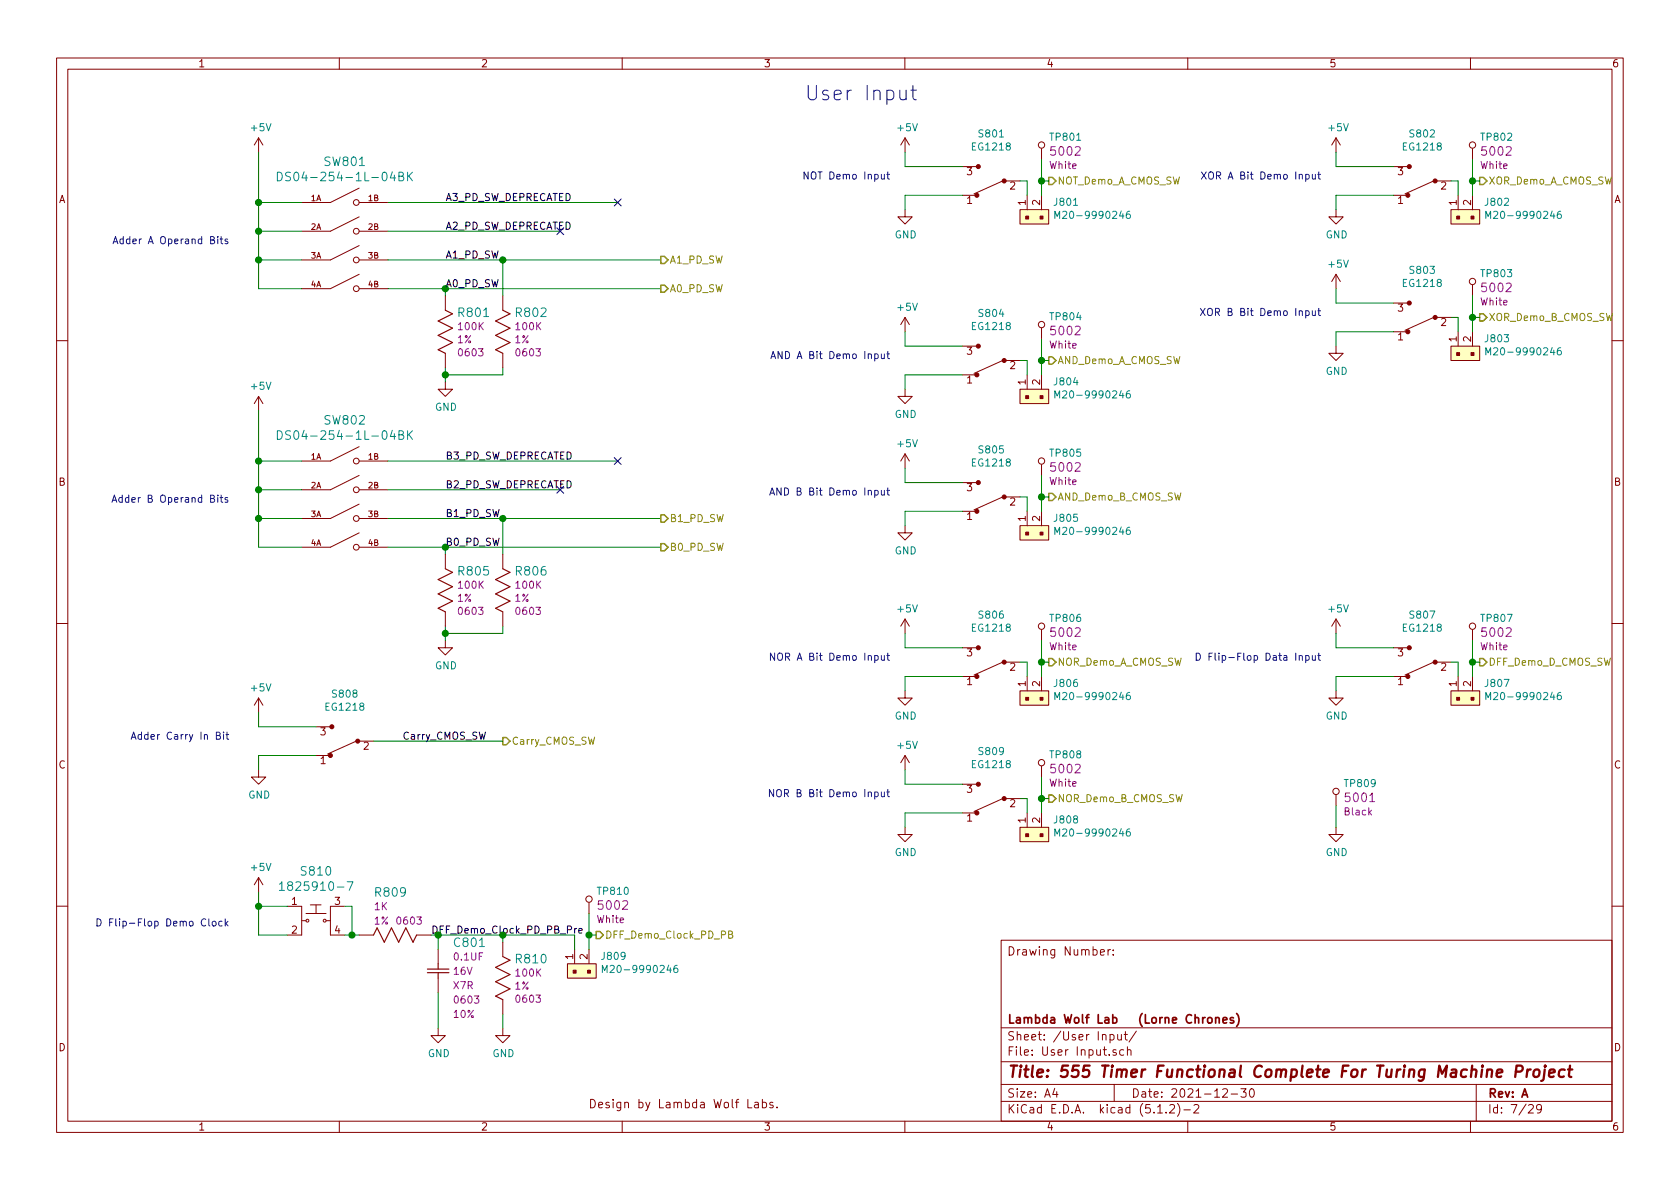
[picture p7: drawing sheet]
<svg xmlns="http://www.w3.org/2000/svg" width="297mm" height="210mm" viewBox="0 0 297 210" stroke-linecap="round" stroke-linejoin="round" font-family="sans-serif">
<g fill="none" stroke="#840000" stroke-width=".18">
<path d="M10 10.3h277v189.9h-277zM12 12.2h273v186.1h-273zM60 10.3v1.9M110 10.3v1.9M160 10.3v1.9M210 10.3v1.9M260 10.3v1.9M45.7 24.4l-.7 1.2M45.7 24.4v2.5M45.7 24.4l.8 1.2M63.5 38.3l-5.1 2.6h-5.1M63.5 33.3l-5.1 2.5h-5.1"/>
<path d="M63.5 35.8h5.1M160 37.1v1.2h1.3l-1.3 1.3-1.3-1.3h1.3M160 24.4v2.5M160 24.4l-.7 1.2M160 24.4l.8 1.2M170.2 34.5h2.5M170.2 29.5h2.5M177.3 32l-5.1 2.3M177.8 32h2.5M180.3 37.1h5.1v2.5h-5.1zM181.6 34.5v2.6M184.1 26.3v1.9"/>
<path d="M184.1 34.5v2.6M236.2 37.1v1.2h1.3l-1.3 1.3-1.3-1.3h1.3M236.2 24.4l-.7 1.2M236.2 24.4v2.5M236.2 24.4l.8 1.2M246.4 34.5h2.5M246.4 29.5h2.5M253.5 32l-5.1 2.3M254 32h2.5M256.5 37.1h5.1v2.5h-5.1zM257.8 34.5v2.6M260.3 26.3v1.9"/>
<path d="M260.3 34.5v2.6M63.5 48.5l-5.1 2.5h-5.1M63.5 43.4l-5.1 2.6h-5.1M63.5 40.9h5.1M63.5 46h5.1M63.5 51h5.1M78.7 52.3v2.6M88.9 52.3v2.6M160 56.1v2.6M160 56.1l-.7 1.3M160 56.1l.8 1.3M184.1 58v1.9"/>
<path d="M236.2 48.5v2.5M236.2 48.5l-.7 1.3M236.2 48.5l.8 1.3M246.4 58.7h2.5M246.4 53.6h2.5M253.5 56.1l-5.1 2.3M254 56.1h2.5M257.8 58.7v2.5M260.3 50.4v1.9M260.3 58.7v2.5M10 60.2h2M45.7 70.1v2.5"/>
<path d="M45.7 70.1l-.7 1.3M45.7 70.1l.8 1.3M63.5 79l-5.1 2.5h-5.1M78.7 67.6v1.2h1.3l-1.3 1.3-1.2-1.3h1.2M78.7 62.5v2.5M88.9 62.5v2.5M160 68.8v1.3h1.3l-1.3 1.3-1.3-1.3h1.3M170.2 66.3h2.5M170.2 61.2h2.5M177.3 63.7l-5.1 2.3M177.8 63.7h2.5M180.3 68.8h5.1v2.6h-5.1z"/>
<path d="M181.6 66.3v2.5M184.1 66.3v2.5M236.2 61.2v1.3h1.3l-1.3 1.2-1.3-1.2h1.3M256.5 61.2h5.1v2.5h-5.1zM285 60.2h2M63.5 94.2l-5.1 2.6h-5.1M63.5 89.1l-5.1 2.6h-5.1M63.5 84.1l-5.1 2.5h-5.1M63.5 81.5h5.1M63.5 86.6h5.1M63.5 91.7h5.1M63.5 96.8h5.1"/>
<path d="M78.7 98v2.6M88.9 98v2.6M160 93v1.2h1.3l-1.3 1.3-1.3-1.3h1.3M160 80.3v2.5M160 80.3l-.7 1.2M160 80.3l.8 1.2M170.2 90.4h2.5M170.2 85.3h2.5M177.3 87.9l-5.1 2.3M177.8 87.9h2.5M180.3 93h5.1v2.5h-5.1zM181.6 90.4v2.6"/>
<path d="M184.1 82.2v1.9M184.1 90.4v2.6M10 110.3h2M78.7 113.3v1.2h1.3l-1.3 1.3-1.2-1.3h1.2M78.7 108.2v2.5M88.9 108.2v2.5M160 109.5v2.5M160 109.5l-.7 1.2M160 109.5l.8 1.2M170.2 119.6h2.5M170.2 114.5h2.5M177.3 117.1l-5.1 2.3"/>
<path d="M177.8 117.1h2.5M181.6 119.6v2.6M184.1 111.4v1.9M184.1 119.6v2.6M236.2 109.5v2.5M236.2 109.5l-.7 1.2M236.2 109.5l.8 1.2M246.4 119.6h2.5M246.4 114.5h2.5M253.5 117.1l-5.1 2.3M254 117.1h2.5M257.8 119.6v2.6"/>
<path d="M260.3 111.4v1.9M260.3 119.6v2.6M285 110.3h2M45.7 136.1v1.3h1.3l-1.3 1.3-1.3-1.3h1.3M45.7 123.4v2.6M45.7 123.4l-.7 1.3M45.7 123.4l.8 1.3M55.9 133.6h2.5M55.9 128.5h2.5M63 131.1l-5.1 2.2M63.5 131.1h2.5M160 122.2v1.2h1.3l-1.3 1.3-1.3-1.3h1.3"/>
<path d="M160 133.6v2.5M160 133.6l-.7 1.3M160 133.6l.8 1.3M170.2 138.7h2.5M180.3 122.2h5.1v2.5h-5.1zM184.1 135.5v1.9M236.2 122.2v1.2h1.3l-1.3 1.3-1.3-1.3h1.3M256.5 122.2h5.1v2.5h-5.1zM45.7 155.2v2.5M45.7 155.2l-.7 1.3M45.7 155.2l.8 1.3M104.1 159.6v1.9"/>
<path d="M160 146.3v1.3h1.3l-1.3 1.2-1.3-1.2h1.3M170.2 143.8h2.5M177.3 141.2l-5.1 2.3M177.8 141.2h2.5M180.3 146.3h5.1v2.5h-5.1zM181.6 143.8v2.5M184.1 143.8v2.5M236.2 146.3v1.3h1.3l-1.3 1.2-1.3-1.2h1.3M236.2 140.6v1.9M10 160.2h2M50.8 160.3h2.5v5h-2.5M53.3 162.8h.8"/>
<path d="M54.1 161.5h3.6M54.9 160h1.9M55.9 160v1.5M57.7 162.8h.7M61 160.3h-2.6v5h2.6M63.5 165.3h2.5M73.7 165.3h2.5M77.5 167.9v2.5M77.5 173v2.5M88.9 166.6v2.6M88.9 176.8v2.5M100.3 170.4h5.1v2.6h-5.1z"/>
<path d="M101.6 167.9v2.5M104.1 167.9v2.5M177 166.3h108v32h-108zM194.6 168.4l.7-.1-.1-.3-.4-.1-.2 .2v.7h.6M195.9 167.9v1M196.3 167.9l-.4 .3M196.8 168.8v.1M196.8 168v.1M285 160.2h2M60 198.3v1.9M77.5 181.9v1.2h1.2l-1.2 1.3-1.3-1.3h1.3M88.9 181.9v1.2h1.3l-1.3 1.3-1.3-1.3h1.3"/>
<path d="M110 198.3v1.9M132.2 194.4v1.5h.7M133.5 195h.5l.1 .9M134.1 195.3h-.5l-.2 .2 .2 .4 .5-.1M134.8 195l.4-.1 .3 .3v.6l-.3 .1-.4-.1M134.8 194.4v1.5M136.7 195l-.4-.1-.2 .2 .1 .2 .5 .2v.3h-.6M137.4 195.8v.1M160 198.3v1.9M177 194.8h108M177 191.8h108M177 187.8h108"/>
<path d="M177 181.8h108M186.5 192.5l-.4 1h1M186.8 193v1M196.3 183l.4-.1 .3 .3-.1 .6-.2 .1-.4-.1M196.3 182.9v1.5M197 191.8v3M197.3 185.7l-.3-.1-.2 .2v.2l.5 .2v.3h-.5M197.6 182.9v.8a.39 .39 0 0 0 .7 .1M198.3 182.9v1M198.7 185.7l-.4-.1-.3 .3v.6l.3 .1 .4-.1M198.8 182.9h.5M199 182.4v1.3l.3 .2"/>
<path d="M199.3 185.7l.2-.1 .4 .1 .1 .9M199.3 185.1v1.5M200.9 182.3l-1.3 2M204.7 196.8h.8M206.2 196.7v.1M206.8 195.5l.2-.2h.4l.2 .2 .1 .3-.1 .2-.8 .8h.9M208.2 195.1a1.71 1.71 0 0 1 0 2.3M209.3 196.3h1.2M210 198.3v1.9M211.1 195.5l.2-.2h.4l.3 .5-1 1h1M216.2 192.7l.2-.2h.4l.2 .5-.9 1h.9M217.7 193.5h1.1"/>
<path d="M219.4 192.5h.9l-.5 .6 .5 .1v.7l-.3 .1-.6-.1M221.1 192.6l.2-.1a.8 .8 0 0 1 .5 .8 .8 .8 0 0 1-.5 .7 1 1 0 0 1-.2-1.4zM260 198.3v1.9M261 191.8v6.5M270.3 195.5l.2-.2h.3l.3 .5-.9 1h.9M272.5 196l-.1 .2a.48 .48 0 0 1-.6-.1v-.6a.48 .48 0 0 1 .6-.1l.1 .1a1.19 1.19 0 0 1-.2 1.2l-.5 .1"/>
<circle cx="63" cy="35.8" r=".51"/>
<circle cx="184.1" cy="25.6" r=".56"/>
<circle cx="260.3" cy="25.6" r=".56"/>
<circle cx="63" cy="40.9" r=".51"/>
<circle cx="63" cy="46" r=".51"/>
<circle cx="63" cy="51" r=".51"/>
<circle cx="184.1" cy="57.4" r=".56"/>
<circle cx="260.3" cy="49.8" r=".56"/>
<circle cx="63" cy="81.5" r=".51"/>
<circle cx="63" cy="91.7" r=".51"/>
<circle cx="63" cy="86.6" r=".51"/>
<circle cx="63" cy="96.8" r=".51"/>
<circle cx="184.1" cy="81.5" r=".56"/>
<circle cx="184.1" cy="110.7" r=".56"/>
<circle cx="260.3" cy="110.7" r=".56"/>
<circle cx="184.1" cy="134.9" r=".56"/>
<circle cx="236.2" cy="139.9" r=".56"/>
<circle cx="104.1" cy="159" r=".56"/>
<circle cx="54.4" cy="162.8" r=".25"/>
<circle cx="57.4" cy="162.8" r=".25"/>
</g>
<path d="M264.6 189.8l1-.2v-.4h-.8l-.2 1 .2 .2 .6-.1M268 189.5h.8a.56 .56 0 0 0 .4-.5 .56 .56 0 0 0-.3-.6h-.8l-.2 2M270.1 189.1l-.2 1.3M270.6 189.1a.54 .54 0 0 0-.6 .4M271.3 189.3a.51 .51 0 0 1 .5-.2 .51 .51 0 0 1 .4 .4l-.1 .6a.54 .54 0 0 1-.5 .4 .54 .54 0 0 1-.5-.4zM273.1 189.1l-.2 1.7-.1 .2-.3 .1M273.2 188.4v.2l.1-.1-.1-.1v.2M273.9 189.8l1-.2-.1-.4-.5-.1-.4 .3v.9l.2 .1 .6-.1M276.7 189.2a.68 .68 0 0 0-1 .3l-.1 .6 .1 .2 .2 .1 .6-.1M277.2 189.1h.8M277.6 188.4l-.2 1.8 .1 .1 .3 .1" fill="none" stroke="#840000" stroke-width=".41"/>
<path d="M214.9 179.9v1M218.6 179.2a1.71 1.71 0 0 1 0 2.3M213.6 180.1l.2-.2 .4 .2v.7l-.2 .1-.4-.1zM214.9 180.1l.3-.2 .3 .1 .1 .9M216.2 180.4l.7-.1v-.3l-.5-.1-.2 .2 .1 .7h.6M218.1 180a.37 .37 0 0 0-.6 .1l.1 .3 .5 .1 .1 .1-.3 .3-.4-.1" fill="none" stroke="#840000" stroke-width=".3"/>
<g fill="none" stroke="#008484" stroke-width=".18">
<path d="M49 30.4a.77 .77 0 0 1 .9 .8 .77 .77 0 0 1-.9 .8zM51.4 30.5l-.6-.1-.3 .3 .1 .3 .7 .4v.4a.62 .62 0 0 1-.8 .1M70.5 31.2h.5l.2-.2 .1-.3-.3-.3h-.5v1.6h.6l.3-.3a.41 .41 0 0 0-.4-.5M72.1 30.4v1.6M72.3 31.1l.6 .9M72.9 30.4l-.8 .9M186.5 38.6v-1.2l.4 .9 .5-.9v1.2M199.7 37.4h-.2a.79 .79 0 0 0-.1 1.2h.3l.2-.5-.3-.3h-.2l-.3 .3M262.7 38.6v-1.2l.4 .9 .5-.9v1.2M275.9 37.4h-.2a.79 .79 0 0 0-.1 1.2h.3l.2-.5-.3-.3h-.2l-.3 .3M49 76.2a.77 .77 0 0 1 .9 .7 .77 .77 0 0 1-.9 .8zM51.4 76.2h-.6l-.3 .2 .1 .4 .7 .3v.4a.62 .62 0 0 1-.8 .1"/>
<path d="M70.5 76.9h.5l.2-.1 .1-.4-.3-.2h-.5v1.5h.6l.3-.3a.41 .41 0 0 0-.4-.5M72.1 76.2v1.5M72.3 76.8l.6 .9M72.9 76.2l-.8 .8M186.5 70.4v-1.3l.4 .9 .5-.9v1.3M199.7 69.1h-.2a.79 .79 0 0 0-.1 1.3l.3-.1 .2-.5-.3-.2h-.2l-.3 .2M262.7 62.8v-1.3l.4 .9 .5-.9v1.3M275.9 61.5h-.2a.79 .79 0 0 0-.1 1.3l.3-.1 .2-.5-.3-.2h-.2l-.3 .2M186.5 94.5v-1.3l.4 1 .5-1v1.3M199.7 93.2h-.2a.79 .79 0 0 0-.1 1.3h.3l.2-.5-.3-.3h-.2l-.3 .3M186.5 123.7v-1.3l.4 1 .5-1v1.3M199.7 122.4h-.2a.79 .79 0 0 0-.1 1.3h.3l.2-.5-.3-.3h-.2l-.3 .3"/>
<path d="M262.7 123.7v-1.3l.4 1 .5-1v1.3M275.9 122.4h-.2a.79 .79 0 0 0-.1 1.3h.3l.2-.5-.3-.3h-.2l-.3 .3M49.4 156.4l.4-.5v1.5M49.4 157.4h.9M61.4 155.9h1l-.7 1.5M186.5 147.8v-1.2l.4 .9 .5-.9v1.2M199.7 146.6h-.2a.79 .79 0 0 0-.1 1.2h.3l.2-.5-.3-.2h-.2l-.3 .2M106.5 172v-1.3l.4 .9 .4-.9v1.3M119.7 170.7h-.2a.79 .79 0 0 0-.1 1.3l.3-.1 .2-.5-.3-.2h-.2l-.3 .2"/>
</g>
<g fill="none" stroke="#0000c2" stroke-width=".18">
<path d="M159.1 15.9v1.4a.61 .61 0 0 0 .5 .4 .61 .61 0 0 0 .6-.3M160.2 15.9v1.7M161.1 15.9h.9M161.4 15.1v2.2l.1 .2 .5 .1M142.9 30.4v1.3l-.7-1.3v1.3M212.4 30.4l.9 1.3M213.3 30.4l-.9 1.3M213.9 30.5l.1-.1a.47 .47 0 0 1 .6 .4l-.1 .7-.3 .2-.3-.1a.93 .93 0 0 1 0-1.1zM233 30.8h.5M233.2 30.4v1.1l.3 .2M20 43.1l.4-1.3 .4 1.3M20.1 42.7h.6"/>
<path d="M21.8 42.3h-.4l-.2 .2 .1 .5h.5M40.3 42.3h-.3l-.2 .1v.2l.5 .1v.3h-.5M212.2 54.5l.9 1.3M213.1 54.5l-.9 1.3M213.6 54.7a.45 .45 0 0 1 .7 0 .88 .88 0 0 1-.3 1.1l-.3-.1a1.07 1.07 0 0 1-.1-1zM233 55h.5M233.2 54.5v1.1l.3 .2M136.3 63.4l.4-1.3 .4 1.3M136.4 63.1h.6M138.3 62.1v1.3l-.7-1.3v1.3M156.8 62.6h.5M157 62.1v1.1l.3 .2"/>
<path d="M19.8 88.8l.4-1.3 .5 1.3M19.9 88.5h.6M21.6 88h-.3l-.3 .2 .1 .6h.5M40.3 88h-.3l-.2 .2v.1l.5 .2v.3h-.5M136.1 87.5l.4-1.2 .5 1.2M136.2 87.2h.6M138.1 86.3v1.2l-.7-1.2v1.2M156.8 86.7h.5M157 86.3v1.1l.3 .1M137 115.5v1.3l-.8-1.3v1.3M137.6 115.7l.2-.2a.47 .47 0 0 1 .6 .4l-.1 .7-.3 .2-.3-.1a1 1 0 0 1-.1-1zM156.8 115.9h.5"/>
<path d="M157 115.5v1.1l.3 .2M211.5 115.5a.64 .64 0 0 1 .7 .6 .64 .64 0 0 1-.7 .7zM213.8 116.1h.4M214.4 115.5h-.6v1.3M214.8 115.5v1.1l.2 .2M233 115.9h.5M233.2 115.5v1.1l.3 .2M23.2 130.7l.4-1.2 .5 1.2M23.3 130.4h.6M25 129.9h-.4l-.2 .2 .1 .6h.5M40 129.9h.4M40.1 129.5v1.1l.3 .1"/>
<path d="M136.8 139.6v1.3l-.8-1.3v1.3M137.4 139.8a.45 .45 0 0 1 .7 0 .88 .88 0 0 1-.3 1.1l-.3-.1a1.07 1.07 0 0 1-.1-1zM157 139.6v1.1l.3 .2M156.8 140h.5M17.1 162.5a.64 .64 0 0 1 .8 .6 .64 .64 0 0 1-.8 .6zM19.4 163.1h.4M20 162.5h-.6v1.2M40 163.3l.3 .4M40.3 162.9l-.5 .5"/>
</g>
<g fill="none" stroke="#008400" stroke-width=".18">
<path d="M45.7 26.9v24.1h7.6M45.7 35.8h7.6M68.6 35.8h40.6M160 26.9v2.6h10.2M170.2 34.5h-10.2v2.6M180.3 32h1.3v2.5M184.1 32h1.3M184.1 28.2v6.3M236.2 26.9v2.6h10.2M246.4 34.5h-10.2v2.6M256.5 32h1.3v2.5M260.3 32h1.3"/>
<path d="M260.3 28.2v6.3M45.7 46h7.6M45.7 40.9h7.6M68.6 51h48.2M68.6 46h48.2M68.6 40.9h30.5M78.7 51v1.3M88.9 46v6.3M160 58.7v2.5h10.2M184.1 59.9v6.4M236.2 51v2.6h10.2M246.4 58.7h-10.2v2.5"/>
<path d="M256.5 56.1h1.3v2.6M260.3 52.3v6.4M260.3 56.1h1.3M45.7 72.6v24.2h7.6M78.7 65v2.6M88.9 65v1.3h-10.2M170.2 66.3h-10.2v2.5M180.3 63.7h1.3v2.6M184.1 63.7h1.3M45.7 91.7h7.6M45.7 86.6h7.6M45.7 81.5h7.6"/>
<path d="M68.6 96.8h48.2M68.6 91.7h48.2M68.6 86.6h30.5M68.6 81.5h40.6M78.7 96.8v1.2M88.9 91.7v6.3M160 82.8v2.5h10.2M170.2 90.4h-10.2v2.6M180.3 87.9h1.3v2.5M184.1 84.1v6.3M184.1 87.9h1.3M78.7 110.7v2.6"/>
<path d="M88.9 110.7v1.3h-10.2M160 112v2.5h10.2M170.2 119.6h-10.2v2.6M180.3 117.1h1.3v2.5M184.1 113.3v6.3M184.1 117.1h1.3M236.2 112v2.5h10.2M246.4 119.6h-10.2v2.6M256.5 117.1h1.3v2.5M260.3 117.1h1.3M260.3 113.3v6.3M45.7 126v2.5h10.2"/>
<path d="M55.9 133.6h-10.2v2.5M66 131.1h22.9M160 136.1v2.6h10.2M184.1 137.4v6.4M45.7 157.7v7.6h5.1M170.2 143.8h-10.2v2.5M180.3 141.2h1.3v2.6M184.1 141.2h1.3M236.2 142.5v3.8M45.7 160.3h5.1M61 160.3h1.2v5M61 165.3h2.5"/>
<path d="M77.5 167.9v-2.6h24.1v2.6M77.5 175.5v6.4M88.9 165.3v1.3M88.9 179.3v2.6M104.1 165.3h1.3M104.1 161.5v6.4"/>
</g>
<g fill="#008400" stroke="#008400" stroke-width=".25">
<circle cx="78.7" cy="66.3" r=".51"/>
<circle cx="88.9" cy="46" r=".51"/>
<circle cx="45.7" cy="46" r=".51"/>
<circle cx="45.7" cy="40.9" r=".51"/>
<circle cx="45.7" cy="35.8" r=".51"/>
<circle cx="78.7" cy="112" r=".51"/>
<circle cx="78.7" cy="96.8" r=".51"/>
<circle cx="88.9" cy="91.7" r=".51"/>
<circle cx="45.7" cy="91.7" r=".51"/>
<circle cx="45.7" cy="86.6" r=".51"/>
<circle cx="45.7" cy="81.5" r=".51"/>
<circle cx="45.7" cy="160.3" r=".51"/>
<circle cx="62.2" cy="165.3" r=".51"/>
<circle cx="104.1" cy="165.3" r=".51"/>
<circle cx="184.2" cy="141.2" r=".51"/>
<circle cx="184.2" cy="117.1" r=".51"/>
<circle cx="184.2" cy="87.9" r=".51"/>
<circle cx="184.2" cy="63.7" r=".51"/>
<circle cx="184.2" cy="32" r=".51"/>
<circle cx="260.3" cy="32" r=".51"/>
<circle cx="260.3" cy="56.1" r=".51"/>
<circle cx="260.3" cy="117.1" r=".51"/>
</g>
<g fill="none" stroke="#848400" stroke-width=".25">
<path d="M185.4 31.4h.7l.6 .6-.6 .6h-.7zM261.6 31.4h.7l.6 .6-.6 .6h-.7zM116.8 45.3h.7l.6 .7-.6 .6h-.7zM116.8 50.4h.7l.6 .6-.6 .7h-.7zM261.6 55.5h.7l.6 .6-.6 .7h-.7zM185.4 63.1h.7l.6 .6-.6 .7h-.7zM116.8 91.1h.7l.6 .6-.6 .6h-.7zM116.8 96.1h.7l.6 .7-.6 .6h-.7zM185.4 87.2h.7l.6 .7-.6 .6h-.7zM185.4 116.5h.7l.6 .6-.6 .6h-.7zM261.6 116.5h.7l.6 .6-.6 .6h-.7zM88.9 130.4h.6l.7 .7-.7 .6h-.6z"/>
<path d="M185.4 140.6h.7l.6 .6-.6 .7h-.7zM105.4 164.7h.6l.7 .6-.7 .7h-.6z"/>
</g>
<g fill="#840000" stroke="#840000" stroke-width=".18">
<path d="M181.4 38.2h.5v.5h-.5z"/>
<path d="M183.9 38.2h.5v.5h-.5z"/>
<path d="M181.4 70h.5v.5h-.5z"/>
<path d="M183.9 70h.5v.5h-.5z"/>
<path d="M181.4 94.1h.5v.5h-.5z"/>
<path d="M183.9 94.1h.5v.5h-.5z"/>
<path d="M181.4 123.3h.5v.5h-.5z"/>
<path d="M183.9 123.3h.5v.5h-.5z"/>
<path d="M181.4 147.4h.5v.5h-.5z"/>
<path d="M183.9 147.4h.5v.5h-.5z"/>
<path d="M257.6 38.2h.5v.5h-.5z"/>
<path d="M260.1 38.2h.5v.5h-.5z"/>
<path d="M257.6 62.4h.5v.5h-.5z"/>
<path d="M260.1 62.4h.5v.5h-.5z"/>
<path d="M101.3 171.6h.6v.5h-.6z"/>
<path d="M103.9 171.6h.5v.5h-.5z"/>
<path d="M257.6 123.3h.5v.5h-.5z"/>
<path d="M260.1 123.3h.5v.5h-.5z"/>
<circle cx="63.2" cy="131.1" r=".36"/>
<circle cx="58.7" cy="128.5" r=".36"/>
<circle cx="58.4" cy="133.6" r=".36"/>
<circle cx="177.5" cy="32" r=".36"/>
<circle cx="173" cy="29.5" r=".36"/>
<circle cx="172.7" cy="34.5" r=".36"/>
<circle cx="177.5" cy="63.7" r=".36"/>
<circle cx="173" cy="61.2" r=".36"/>
<circle cx="172.7" cy="66.3" r=".36"/>
<circle cx="177.5" cy="87.9" r=".36"/>
<circle cx="173" cy="85.3" r=".36"/>
<circle cx="172.7" cy="90.4" r=".36"/>
<circle cx="177.5" cy="117.1" r=".36"/>
<circle cx="173" cy="114.5" r=".36"/>
<circle cx="172.7" cy="119.6" r=".36"/>
<circle cx="177.5" cy="141.2" r=".36"/>
<circle cx="173" cy="138.7" r=".36"/>
<circle cx="172.7" cy="143.8" r=".36"/>
<circle cx="253.7" cy="32" r=".36"/>
<circle cx="249.2" cy="29.5" r=".36"/>
<circle cx="248.9" cy="34.5" r=".36"/>
<circle cx="253.7" cy="56.1" r=".36"/>
<circle cx="249.2" cy="53.6" r=".36"/>
<circle cx="248.9" cy="58.7" r=".36"/>
<circle cx="253.7" cy="117.1" r=".36"/>
<circle cx="249.2" cy="114.5" r=".36"/>
<circle cx="248.9" cy="119.6" r=".36"/>
</g>
<g fill="#ffffc2" stroke="#ffffc2" stroke-width=".18">
<path d="M180.3 37.1h5.1v2.5h-5.1z"/>
<path d="M180.3 68.8h5.1v2.6h-5.1z"/>
<path d="M180.3 93h5.1v2.5h-5.1z"/>
<path d="M180.3 122.2h5.1v2.5h-5.1z"/>
<path d="M180.3 146.3h5.1v2.5h-5.1z"/>
<path d="M256.5 37.1h5.1v2.5h-5.1z"/>
<path d="M256.5 61.2h5.1v2.5h-5.1z"/>
<path d="M100.3 170.4h5.1v2.6h-5.1z"/>
<path d="M256.5 122.2h5.1v2.5h-5.1z"/>
</g>
<path d="M78.7 54.9l1.3 .6-2.5 1.3 2.5 1.2-2.5 1.3 2.5 1.3-2.5 1.2 1.2 .7M88.9 54.9l1.3 .6-2.6 1.3 2.6 1.2-2.6 1.3 2.6 1.3-2.6 1.2 1.3 .7M78.7 100.6l1.3 .6-2.5 1.3 2.5 1.3-2.5 1.2 2.5 1.3-2.5 1.3 1.2 .6M88.9 100.6l1.3 .6-2.6 1.3 2.6 1.3-2.6 1.2 2.6 1.3-2.6 1.3 1.3 .6M66 165.3l.7-1.2 1.2 2.5 1.3-2.5 1.3 2.5 1.3-2.5 1.2 2.5 .7-1.3M75.6 171.4h3.8M75.6 172h3.8M77.5 170.4v1M77.5 172v1M88.9 169.2l1.3 .6-2.6 1.3 2.6 1.2-2.6 1.3 2.6 1.3-2.6 1.2 1.3 .7" fill="none" stroke="#840000" stroke-width=".2"/>
<path d="M128.8 165.2h.6l.1-.2-.1-.2-.6-.2v1.3h.5l.3-.2v-.2l-.3-.3" fill="none" stroke="#848400" stroke-width=".18"/>
<path d="M102 164.2l-.4 .2M102.3 164.6l.6-.1v-.3h-.4l-.2 .2 .1 .6h.5" fill="none" stroke="#000" stroke-width=".18"/>
<path d="M108.6 35.2l1.2 1.2M109.8 35.2l-1.2 1.2M98.5 40.3l1.2 1.2M99.7 40.3l-1.2 1.2M98.5 86l1.2 1.2M99.7 86l-1.2 1.2M108.6 80.9l1.2 1.2M109.8 80.9l-1.2 1.2" fill="none" stroke="#000084" stroke-width=".18"/>
<text font-size="3.5" fill="#0000c2" x="142.2" y="17.8">User Input</text>
<text font-size="2.8" fill="#840000" x="178" y="190.5">Title: 555 Timer Functional Complete For Turing Machine Project</text>
<g font-size="2.1" fill="#008484">
<text x="57.5" y="29.4">SW801</text>
<text x="51.5" y="32">DS04-254-1L-04BK</text>
<text x="81.2" y="56.1">R801</text>
<text x="91.4" y="56.1">R802</text>
<text x="51.5" y="77.8">DS04-254-1L-04BK</text>
<text x="57.5" y="75.1">SW802</text>
<text x="81.2" y="101.8">R805</text>
<text x="91.4" y="101.8">R806</text>
<text x="53.4" y="154.8">S810</text>
<text x="50.8" y="157.5">1825910-7</text>
<text x="66.5" y="158.6">R809</text>
<text x="80.5" y="167.5">C801</text>
<text x="91.4" y="170.4">R810</text>
</g>
<g font-size="2.1" fill="#840084">
<text x="186" y="27.5">5002</text>
<text x="262.2" y="27.5">5002</text>
<text x="262.2" y="51.7">5002</text>
<text x="186" y="59.3">5002</text>
<text x="186" y="83.4">5002</text>
<text x="186" y="112.6">5002</text>
<text x="262.2" y="112.6">5002</text>
<text x="186" y="136.7">5002</text>
<text x="238.1" y="141.8">5001</text>
<text x="106" y="160.9">5002</text>
</g>
<g font-size="2.1" fill="#840000">
<text x="178" y="169">Drawing Number:</text>
<text x="178" y="184">Sheet: /User Input/</text>
<text x="178" y="181">Lambda Wolf Lab</text>
<text x="197.1" y="181">(Lorne Chrones)</text>
<text x="178" y="186.7">File: User Input.sch</text>
<text x="104" y="196">Design by Lambda Wolf Labs.</text>
<text x="178" y="196.9">KiCad E.D.A. kicad (5.1.2)-2</text>
<text x="178" y="194.1">Size: A4</text>
<text x="200" y="194.1">Date: 2021-12-30</text>
<text x="263" y="194.1">Rev: A</text>
<text x="263" y="196.9">Id: 7/29</text>
</g>
<g font-size="1.8" fill="#840000">
<text x="35" y="11.9">1</text>
<text x="85" y="11.9">2</text>
<text x="135" y="11.9">3</text>
<text x="185" y="11.9">4</text>
<text x="235" y="11.9">5</text>
<text x="285" y="11.9">6</text>
<text x="10.4" y="35.9">A</text>
<text x="171" y="31">3</text>
<text x="178.6" y="33.5">2</text>
<text x="247.2" y="31">3</text>
<text x="254.8" y="33.5">2</text>
<text x="285.4" y="35.9">A</text>
<text x="171" y="36.1">1</text>
<text x="181.4" y="36.3" transform="rotate(-90 181.4 36.3)">1</text>
<text x="183.9" y="36.3" transform="rotate(-90 183.9 36.3)">2</text>
<text x="247.2" y="36.1">1</text>
<text x="257.6" y="36.3" transform="rotate(-90 257.6 36.3)">1</text>
<text x="260.1" y="36.3" transform="rotate(-90 260.1 36.3)">2</text>
<text x="247.2" y="55.1">3</text>
<text x="254.8" y="57.7">2</text>
<text x="171" y="62.7">3</text>
<text x="178.6" y="65.3">2</text>
<text x="247.2" y="60.2">1</text>
<text x="257.6" y="60.4" transform="rotate(-90 257.6 60.4)">1</text>
<text x="260.1" y="60.4" transform="rotate(-90 260.1 60.4)">2</text>
<text x="171" y="67.8">1</text>
<text x="181.4" y="68" transform="rotate(-90 181.4 68)">1</text>
<text x="183.9" y="68" transform="rotate(-90 183.9 68)">2</text>
<text x="10.4" y="85.9">B</text>
<text x="171" y="86.9">3</text>
<text x="178.6" y="89.4">2</text>
<text x="285.4" y="85.9">B</text>
<text x="171" y="91.9">1</text>
<text x="181.4" y="92.2" transform="rotate(-90 181.4 92.2)">1</text>
<text x="183.9" y="92.2" transform="rotate(-90 183.9 92.2)">2</text>
<text x="171" y="116.1">3</text>
<text x="178.6" y="118.6">2</text>
<text x="247.2" y="116.1">3</text>
<text x="254.8" y="118.6">2</text>
<text x="171" y="121.2">1</text>
<text x="181.4" y="121.4" transform="rotate(-90 181.4 121.4)">1</text>
<text x="183.9" y="121.4" transform="rotate(-90 183.9 121.4)">2</text>
<text x="247.2" y="121.2">1</text>
<text x="257.6" y="121.4" transform="rotate(-90 257.6 121.4)">1</text>
<text x="260.1" y="121.4" transform="rotate(-90 260.1 121.4)">2</text>
<text x="56.7" y="130">3</text>
<text x="10.4" y="135.9">C</text>
<text x="56.7" y="135.1">1</text>
<text x="64.3" y="132.6">2</text>
<text x="285.4" y="135.9">C</text>
<text x="171" y="140.2">3</text>
<text x="178.6" y="142.7">2</text>
<text x="171" y="145.3">1</text>
<text x="181.4" y="145.5" transform="rotate(-90 181.4 145.5)">1</text>
<text x="183.9" y="145.5" transform="rotate(-90 183.9 145.5)">2</text>
<text x="51.6" y="160">1</text>
<text x="59.2" y="160">3</text>
<text x="51.6" y="165.1">2</text>
<text x="59.2" y="165.1">4</text>
<text x="101.3" y="169.6" transform="rotate(-90 101.3 169.6)">1</text>
<text x="103.9" y="169.6" transform="rotate(-90 103.9 169.6)">2</text>
<text x="10.4" y="185.9">D</text>
<text x="285.4" y="185.9">D</text>
<text x="35" y="199.9">1</text>
<text x="85" y="199.9">2</text>
<text x="135" y="199.9">3</text>
<text x="185" y="199.9">4</text>
<text x="235" y="199.9">5</text>
<text x="285" y="199.9">6</text>
</g>
<g font-size="1.8" fill="#008484">
<text x="44.5" y="23.2">+5V</text>
<text x="158.8" y="23.2">+5V</text>
<text x="235" y="23.2">+5V</text>
<text x="172" y="26.6">EG1218</text>
<text x="173.2" y="24.3">S801</text>
<text x="185.8" y="24.9">TP801</text>
<text x="248.2" y="26.6">EG1218</text>
<text x="249.4" y="24.3">S802</text>
<text x="262" y="24.9">TP802</text>
<text x="186.5" y="36.4">J801</text>
<text x="187.7" y="38.7">M20-9990246</text>
<text x="262.7" y="36.4">J802</text>
<text x="263.9" y="38.7">M20-9990246</text>
<text x="158.2" y="42.2">GND</text>
<text x="234.4" y="42.2">GND</text>
<text x="235" y="47.3">+5V</text>
<text x="248.2" y="50.7">EG1218</text>
<text x="249.4" y="48.4">S803</text>
<text x="262" y="49">TP803</text>
<text x="158.8" y="55">+5V</text>
<text x="172" y="58.4">EG1218</text>
<text x="173.2" y="56.1">S804</text>
<text x="185.8" y="56.6">TP804</text>
<text x="262.7" y="60.5">J803</text>
<text x="263.9" y="62.8">M20-9990246</text>
<text x="44.5" y="68.9">+5V</text>
<text x="186.5" y="68.1">J804</text>
<text x="187.7" y="70.5">M20-9990246</text>
<text x="234.4" y="66.3">GND</text>
<text x="76.9" y="72.6">GND</text>
<text x="158.2" y="73.9">GND</text>
<text x="158.8" y="79.1">+5V</text>
<text x="172" y="82.5">EG1218</text>
<text x="173.2" y="80.2">S805</text>
<text x="185.8" y="80.8">TP805</text>
<text x="186.5" y="92.3">J805</text>
<text x="187.7" y="94.6">M20-9990246</text>
<text x="158.2" y="98">GND</text>
<text x="158.8" y="108.3">+5V</text>
<text x="172" y="111.7">EG1218</text>
<text x="173.2" y="109.4">S806</text>
<text x="185.8" y="110">TP806</text>
<text x="235" y="108.3">+5V</text>
<text x="248.2" y="111.7">EG1218</text>
<text x="249.4" y="109.4">S807</text>
<text x="262" y="110">TP807</text>
<text x="76.9" y="118.4">GND</text>
<text x="44.5" y="122.3">+5V</text>
<text x="57.7" y="125.7">EG1218</text>
<text x="58.9" y="123.4">S808</text>
<text x="186.5" y="121.5">J806</text>
<text x="187.7" y="123.8">M20-9990246</text>
<text x="262.7" y="121.5">J807</text>
<text x="263.9" y="123.8">M20-9990246</text>
<text x="158.2" y="127.2">GND</text>
<text x="234.4" y="127.2">GND</text>
<text x="158.8" y="132.4">+5V</text>
<text x="172" y="135.8">EG1218</text>
<text x="173.2" y="133.5">S809</text>
<text x="185.8" y="134.1">TP808</text>
<text x="43.9" y="141.2">GND</text>
<text x="237.9" y="139.2">TP809</text>
<text x="186.5" y="145.6">J808</text>
<text x="187.7" y="147.9">M20-9990246</text>
<text x="44.5" y="154">+5V</text>
<text x="158.2" y="151.4">GND</text>
<text x="234.4" y="151.4">GND</text>
<text x="105.8" y="158.2">TP810</text>
<text x="106.5" y="169.7">J809</text>
<text x="107.7" y="172.1">M20-9990246</text>
<text x="75.6" y="186.9">GND</text>
<text x="87.1" y="186.9">GND</text>
</g>
<g font-size="1.8" fill="#840084">
<text x="185.6" y="29.9">White</text>
<text x="261.8" y="29.9">White</text>
<text x="81.2" y="58.4">100K</text>
<text x="91.3" y="58.4">100K</text>
<text x="261.8" y="54">White</text>
<text x="80.9" y="60.7">1%</text>
<text x="81.3" y="63">0603</text>
<text x="91" y="60.7">1%</text>
<text x="91.4" y="63">0603</text>
<text x="185.6" y="61.6">White</text>
<text x="185.6" y="85.8">White</text>
<text x="80.9" y="106.4">1%</text>
<text x="81.2" y="104.1">100K</text>
<text x="91" y="106.4">1%</text>
<text x="91.3" y="104.1">100K</text>
<text x="81.3" y="108.7">0603</text>
<text x="91.4" y="108.7">0603</text>
<text x="185.6" y="115">White</text>
<text x="261.8" y="115">White</text>
<text x="185.6" y="139.1">White</text>
<text x="237.8" y="144.2">Black</text>
<text x="66.2" y="161">1K</text>
<text x="66.2" y="163.5">1%</text>
<text x="70.4" y="163.5">0603</text>
<text x="105.6" y="163.2">White</text>
<text x="80.4" y="169.8">0.1UF</text>
<text x="80.5" y="172.4">16V</text>
<text x="91.3" y="172.7">100K</text>
<text x="80.2" y="174.9">X7R</text>
<text x="80.5" y="177.5">0603</text>
<text x="91" y="175">1%</text>
<text x="91.4" y="177.3">0603</text>
<text x="80.3" y="180">10%</text>
</g>
<g font-size="1.8">
<text x="78.7" y="35.6">A3_PD_SW_DEPRECATED</text>
<text x="78.7" y="40.6">A2_PD_SW_DEPRECATED</text>
<text x="78.7" y="45.7">A1_PD_SW</text>
<text x="78.7" y="50.8">A0_PD_SW</text>
<text x="78.7" y="81.3">B3_PD_SW_DEPRECATED</text>
<text x="78.7" y="86.4">B2_PD_SW_DEPRECATED</text>
<text x="78.7" y="91.4">B1_PD_SW</text>
<text x="78.7" y="96.5">B0_PD_SW</text>
<text x="71.1" y="130.8">Carry_CMOS_SW</text>
<text x="76.2" y="165.1">DFF_Demo_Clock_PD_PB_Pre</text>
</g>
<g font-size="1.8" fill="#0000c2">
<text x="143.5" y="31.7">NOT Demo Input</text>
<text x="215" y="31.7">XOR A Bit Demo Input</text>
<text x="22.2" y="43.2">Adder A Operand Bits</text>
<text x="215" y="55.9">XOR B Bit Demo Input</text>
<text x="138.8" y="63.5">AND A Bit Demo Input</text>
<text x="22.2" y="88.9">Adder B Operand Bits</text>
<text x="138.8" y="87.6">AND B Bit Demo Input</text>
<text x="138.7" y="116.8">NOR A Bit Demo Input</text>
<text x="215.3" y="116.8">D Flip-Flop Data Input</text>
<text x="25.5" y="130.8">Adder Carry In Bit</text>
<text x="138.7" y="141">NOR B Bit Demo Input</text>
<text x="20.7" y="163.8">D Flip-Flop Demo Clock</text>
</g>
<g font-size="1.8" fill="#848400">
<text x="186.9" y="32.6">NOT_Demo_A_CMOS_SW</text>
<text x="263.1" y="32.6">XOR_Demo_A_CMOS_SW</text>
<text x="118.4" y="46.6">A1_PD_SW</text>
<text x="118.4" y="51.7">A0_PD_SW</text>
<text x="263.1" y="56.8">XOR_Demo_B_CMOS_SW</text>
<text x="186.9" y="64.4">AND_Demo_A_CMOS_SW</text>
<text x="186.9" y="88.5">AND_Demo_B_CMOS_SW</text>
<text x="118.4" y="92.3">B1_PD_SW</text>
<text x="118.4" y="97.4">B0_PD_SW</text>
<text x="186.9" y="117.7">NOR_Demo_A_CMOS_SW</text>
<text x="263.1" y="117.7">DFF_Demo_D_CMOS_SW</text>
<text x="90.4" y="131.7">Carry_CMOS_SW</text>
<text x="186.9" y="141.9">NOR_Demo_B_CMOS_SW</text>
<text x="106.9" y="166">DFF_Demo_Clock_PD_PB</text>
</g>
<g font-size="1.4" fill="#840000">
<text x="55" y="35.6">1A</text>
<text x="65.2" y="35.6">1B</text>
<text x="55" y="40.6">2A</text>
<text x="65.2" y="40.6">2B</text>
<text x="55" y="45.7">3A</text>
<text x="65.2" y="45.7">3B</text>
<text x="55" y="50.8">4A</text>
<text x="65.2" y="50.8">4B</text>
<text x="55" y="81.3">1A</text>
<text x="65.2" y="81.3">1B</text>
<text x="55" y="86.4">2A</text>
<text x="65.2" y="86.4">2B</text>
<text x="55" y="91.4">3A</text>
<text x="65.2" y="91.4">3B</text>
<text x="55" y="96.5">4A</text>
<text x="65.2" y="96.5">4B</text>
</g>
</svg>
